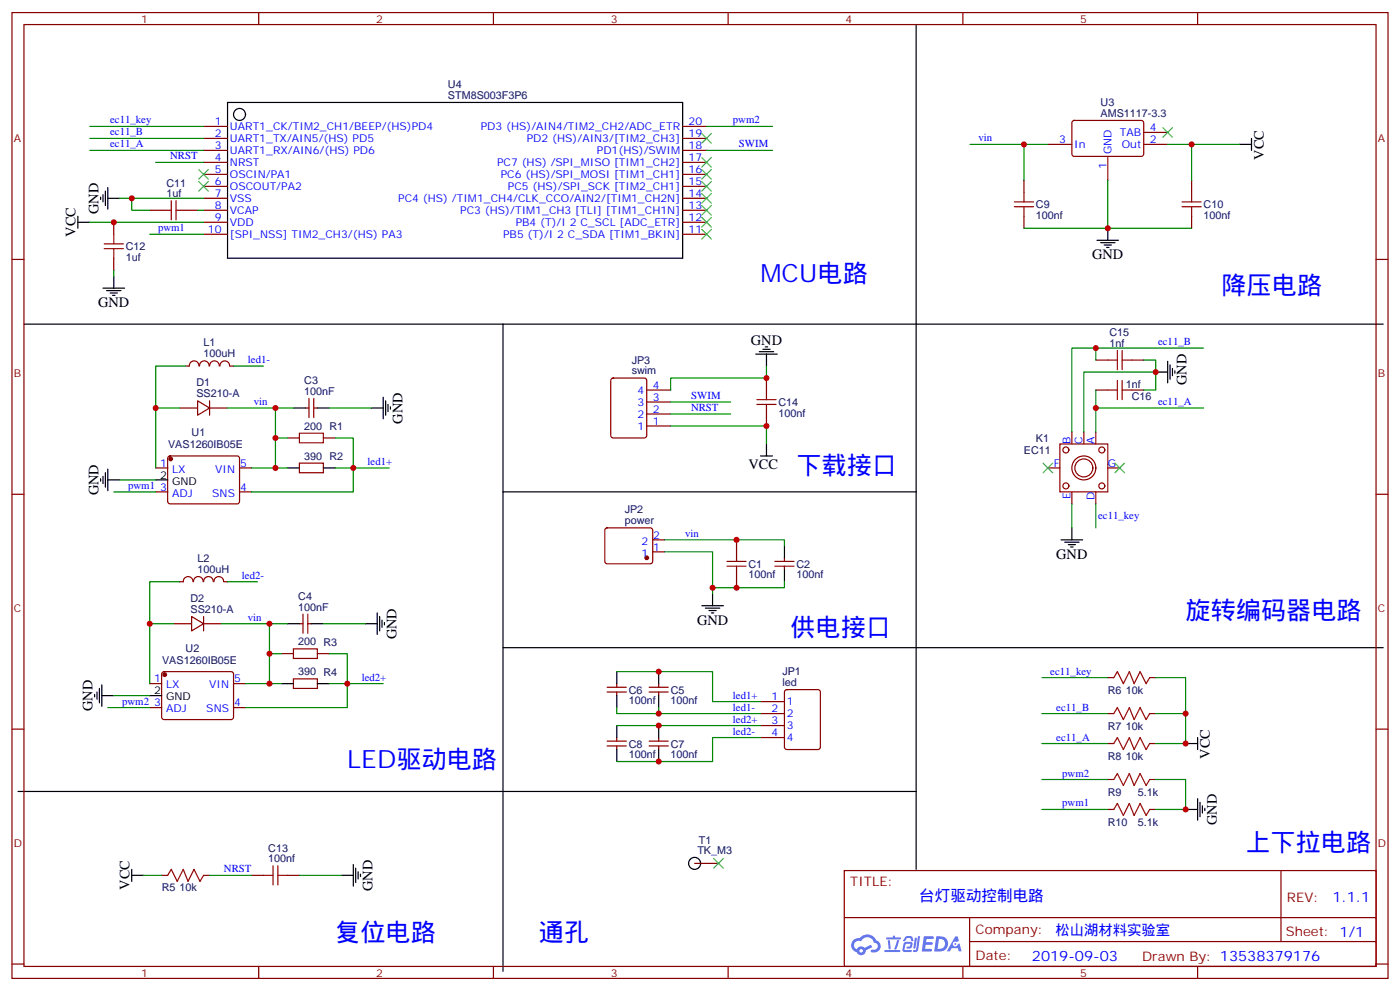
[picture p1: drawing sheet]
<svg xmlns="http://www.w3.org/2000/svg" width="412mm" height="292mm" viewBox="0 0 412 292" stroke-linecap="round" stroke-linejoin="round" font-family="sans-serif">
<path d="M269.9 7.2v248.7M7.1 95.4h400.4M148.2 95.4v190.5M148.2 144.8h121.7M148.2 190.7h259.3M5.3 233h264.6" fill="none" stroke="#000" stroke-width=".35"/>
<g fill="none" stroke="#870000" stroke-width=".35">
<path d="M3.5 3.7h405.4v284.3h-405.4zM7.1 7.2h398.2v277.3h-398.2zM76.2 3.7v3.5M145.3 3.7v3.5M214.5 3.7v3.5M283.6 3.7v3.5M352.8 3.7v3.5M3.5 76.4h3.6M405.3 76.4h3.6M3.5 145.5h3.6M405.3 145.5h3.6M3.5 214.7h3.6"/>
<path d="M405.3 214.7h3.6M248.7 256.3h156.6v28.2h-156.6zM377.3 256.3v20.9M248.7 270.1h156.5M285.6 277.2h119.6M285.6 270.1v14.2M3.5 283.8h3.6M76.2 284.5v3.5M145.3 284.5v3.5M214.5 284.5v3.5M283.6 284.5v3.5M352.8 284.5v3.5"/>
<path d="M405.3 283.8h3.6"/>
</g>
<g fill="#5487ff">
<path d="M272.1 275.6h2.6l.3 .2-.1 .6h-2l-.1 1h1.6l.4 .4-.4 .3h-1.7l-.2 1.2 1.8 .1 .3 .3-.2 .4h-2.9z"/>
<path d="M281.4 275.7h.7l.4 1.3-.7 .3a.74 .74 0 0 0-1.1 .3 .74 .74 0 0 0 .5 1.1 .74 .74 0 0 0 .9-.7l.5-.3 .7 2.4h-.9l-.2-1h-1.9l-.5 1h-.9z"/>
<path d="M269.5 276.1h.6l-.4 2.9a.31 .31 0 0 1-.3 .3 .31 .31 0 0 1-.3-.3z"/>
<path d="M270.4 275.6h.6l-.5 4a.89 .89 0 0 1-.7 .7 .89 .89 0 0 1-.9-.3l1-.5z"/>
<path d="M266.8 275.8l.6-.2 1.2 .1 .5 1.3-.6 .1-.4-.9-1 .1a.95 .95 0 0 1-1 .8l-.1-.2z"/>
<path d="M266.4 277.5l1.8-.2a1.04 1.04 0 0 1 .6 1.1 1.04 1.04 0 0 1-.8 .9h-.7a.29 .29 0 0 1-.3-.4 .29 .29 0 0 1 .3-.2h.7l.2-.8h-1.4l-.4 1.7 1.9 .1a.29 .29 0 0 1 .3 .3 .29 .29 0 0 1-.3 .3h-2l-.4-.3 .2-2.1z"/>
<path d="M260.5 279.7h4.4a.3 .3 0 0 1 .3 .3 .3 .3 0 0 1-.3 .3h-4.3z"/>
<path d="M264.3 276.8h.6l-.5 1.6a1.02 1.02 0 0 1-.7 1.2l-.2-.3z"/>
<path d="M261.5 276.8h.6l.3 2.4-.3 .3-.3-.2z"/>
<path d="M261.1 276h1.9l.2-.5h.5l-.1 .5h1.5a.29 .29 0 0 1 .3 .3 .29 .29 0 0 1-.3 .3h-3.9z"/>
<path d="M275.8 275.6l-.6 4.5h1.4a2.27 2.27 0 0 0 2.7-2.3 2.27 2.27 0 0 0-2.7-2.2zM276.6 276.4a1.5 1.5 0 0 1 1.8 1.6 1.5 1.5 0 0 1-1.9 1.3h-.3z"/>
<path d="M251.4 276.8a2.09 2.09 0 0 0 1 3.5 1.37 1.37 0 0 0 1.5 .9 1.37 1.37 0 0 0 1.1-1.4l2-1-.5-.7-1.8 1a1.4 1.4 0 0 0-2.3 .4 1.32 1.32 0 0 1-.6-1.9 1.32 1.32 0 0 1 1.9-.4 2.02 2.02 0 0 1 2-1.3 2.02 2.02 0 0 1 1.8 1.6 1.09 1.09 0 0 1 1.1 1.4 1.09 1.09 0 0 1-1.6 .7 .41 .41 0 0 0-.5 .3 .41 .41 0 0 0 .4 .5 1.89 1.89 0 0 0 2.4-1.2 1.89 1.89 0 0 0-1.2-2.4 2.98 2.98 0 0 0-5-.6l-1 .1zM253.2 279.9a.52 .52 0 0 1 1 0 .52 .52 0 0 1-1 0z"/>
<circle cx="281.4" cy="277.9" r=".28"/>
</g>
<g fill="none" stroke="#870000" stroke-width=".35">
<path d="M60 37.2h7M201.1 37.2h7M316 35.7l.4-.2h20.1l.4 .7-.1 9.4-.6 .4h-20l-.5-.7v-9.1zM336.9 39h7.1M60 40.7h7M60 44.3h7M60 47.8h7M60 51.3h7M60 54.9h7M60 58.4h7M201.1 40.7h7M201.1 44.3h7"/>
<path d="M201.1 47.8h7M201.1 51.3h7M201.1 54.9h7M201.1 58.4h7M301.6 53.1v3.5M308.7 42.5h7M326.3 46v7.1M336.9 42.5h7.1M351 53.1v3.5M33.5 65.4v3.6M33.5 76v3.6M44.1 61.9h3.5"/>
<path d="M54.7 61.9h3.5M60 61.9h7M60 65.4h7M60 69h7M201.1 61.9h7M201.1 65.4h7M201.1 69h7M301.6 63.7v3.5M351 63.7v3.5M58.2 118l3.5 2.1-3.5 2.1zM58.6 107.8a1.41 1.41 0 0 0-1.4-1.6 1.41 1.41 0 0 0-1.4 1.5l-1.1 .1M58.8 107.7a1.41 1.41 0 0 1 1.4-1.5 1.41 1.41 0 0 1 1.4 1.5"/>
<path d="M61.7 118v4.2M61.8 107.7a1.41 1.41 0 0 1 1.4-1.5 1.41 1.41 0 0 1 1.4 1.5M64.8 107.7a1.41 1.41 0 0 1 1.4-1.5 1.41 1.41 0 0 1 1.4 1.6M67.7 107.8h1.1M91 117.3v5.6M92.4 117.3v5.6M180.2 111.5l.4-.2h9.2l.6 .4 .1 16.5-.5 .7h-9.4l-.6-.4-.1-16.5zM190.5 118.4h7.1M190.5 114.8h7.1M225.8 111.3v3.5M322.8 114.8h3.5M322.8 106h3.5"/>
<path d="M333.4 114.8h3.5M333.4 106h3.5M45.9 137.8h3.5M49.6 134.4l.5-.2 20 .1 .5 .6-.1 13-.7 .4h-20l-.4-.7v-12.7zM52.9 120.1h5.3M61.7 120.1h5.3M70.6 137.8h3.5M84.7 128.9h3.5M88.2 136.3h7v2.9h-7zM90 120.1h1M92.4 120.1h1.1M95.2 128.9h3.6"/>
<path d="M190.5 125.4h7.1M190.5 121.9h7.1M225.8 121.9v3.5M308.7 137.8h3.5M312.2 130.7h14.1v14.1h-14.1zM315.7 127.2v3.5M319.3 127.2v3.5M322.8 127.2v3.5M326.3 137.8h3.5M45.9 144.8h3.5M70.6 144.8h3.5M178.4 155.6l.5-.2h12.7l.5 .2 .2 .5-.1 9.5-.6 .4-13-.1-.4-.6v-9.2z"/>
<path d="M192.3 158.9h3.5M217 158.9v3.6M315.7 144.8v3.5M322.8 144.8v3.5M52.9 171.3h1.1M54 171.2a1.41 1.41 0 0 1 1.4-1.5 1.41 1.41 0 0 1 1.4 1.6M57 171.2a1.41 1.41 0 0 1 1.4-1.5 1.41 1.41 0 0 1 1.4 1.5M60 171.2a1.41 1.41 0 0 1 1.4-1.5 1.41 1.41 0 0 1 1.4 1.5M63 171.2a1.41 1.41 0 0 1 1.4-1.5 1.41 1.41 0 0 1 1.5 1.6M66 171.3h1M192.3 162.5h3.5M217 169.5v3.5"/>
<path d="M228.2 165.3h5.7M228.2 166.7h5.7M231.1 164.2v1.1M231.1 166.7v1M47.9 197.9l.4-.2 20.1 .1 .4 .6-.1 13-.6 .4h-20l-.5-.7v-12.7zM51.2 183.6h5.2M56.4 181.5l3.6 2.1-3.6 2.1zM60 183.6h5.3M60 181.5v4.2M82.9 192.4h3.5M86.4 199.8h7.1v2.9h-7.1zM88.2 183.6h1.1"/>
<path d="M89.3 180.8v5.6M90.7 180.8v5.6M90.7 183.6h1M93.5 192.4h3.5M326.3 199.5h1.8M338.7 199.5h1.7M44.1 201.3h3.5M44.1 208.3h3.5M68.8 201.3h3.5M68.8 208.3h3.5M178.9 202.3h5.6M178.9 203.7h5.6"/>
<path d="M178.9 218.2h5.6M178.9 219.6h5.6M181.7 201.3v1M181.7 203.7v1.1M181.7 217.1v1.1M181.7 219.6v1.1M191.2 202.3h5.6M191.2 203.7h5.6M191.2 218.2h5.6M191.2 219.6h5.6M194 201.3v1M194 203.7v1.1"/>
<path d="M194 217.1v1.1M194 219.6v1.1M224 206.6h7.1M224 210.1h7.1M224 213.6h7.1M224 217.1h7.1M231.3 203.2l.5-.2h9.1l.7 .5 .1 16.5-.5 .6-9.4 .1-.7-.5v-16.5zM326.3 210.1h1.8M326.3 218.9h1.8M338.7 210.1h1.7M338.7 218.9h1.7M326.3 229.5h1.8"/>
<path d="M326.3 238.3h1.8M338.7 229.5h1.7M338.7 238.3h1.7M47.6 257.7h1.8M60 257.7h1.7M74.1 257.7h3.5M84.7 257.7h3.5M204.6 254.2h7.1"/>
<circle cx="314" cy="132.5" r=".88"/>
<circle cx="319.3" cy="137.8" r="3.5"/>
<circle cx="319.3" cy="137.8" r="2.65"/>
<circle cx="324.6" cy="132.5" r=".88"/>
<circle cx="314" cy="143.1" r=".88"/>
<circle cx="324.6" cy="143.1" r=".88"/>
</g>
<g fill="none" stroke="#000" stroke-width=".35">
<path d="M67 30.2h134.1v45.8h-134.1zM29.6 58v.7M30.3 57.3v2.1M31 56.3v4.2M31.7 55.2v6.4M31.7 58.4h3.6M365.1 42.5h3.6M368.7 40.7v3.6M22.9 65.4h3.6M22.9 63.7v3.5M323.1 70.7h6.4M324.2 71.4h4.2"/>
<path d="M325.3 72.1h2.1M326 72.8h.7M326.3 67.2v3.5M30.3 84.8h6.4M31.4 85.5h4.2M32.5 86.3h2.1M33.2 87h.7M33.5 81.3v3.5M112.9 116.9v6.4M113.6 118v4.2M114.3 119.1v2.1M115 119.8v.7"/>
<path d="M222.6 104.2h6.4M223.7 103.5h4.2M224.7 102.8h2.1M225.4 102.1h.7M225.8 104.2v3.6M340.4 109.5h3.6M344 106.4v6.3M344.7 107.4v4.3M345.4 108.5v2.1M346.1 109.2v.7M31 139.2v4.2M31.7 138.1v6.4"/>
<path d="M84.7 137.8h3.5M86.4 120.1h3.6M93.5 120.1h3.5M95.2 137.8h3.6M109.4 120.1h3.5M224 134.2h3.5M225.8 130.7v3.5M29.6 140.9v.7M30.3 140.2v2.1M31.7 141.3h3.6M45.9 141.3h3.5M312.6 158.9h6.3"/>
<path d="M313.6 159.6h4.3M315.7 155.4v3.5M206.7 178.3h6.4M207.8 179h4.2M208.8 179.7h2.2M209.9 174.8v3.5M231.1 160.7v3.5M231.1 167.7v3.6M314.7 160.3h2.1M315.4 161h.7M84.7 183.6h3.5M91.7 183.6h3.5"/>
<path d="M107.6 183.6h3.5M111.1 180.4v6.4M111.8 181.5v4.2M112.5 182.6v2.1M113.2 183.3v.7M181.7 197.7v3.6M194 197.7v3.6M209.5 180.4h.8M27.9 204.4v.7M28.6 203.7v2.1M29.3 202.7v4.2M30 204.8h3.5"/>
<path d="M30 201.6v6.4M44.1 204.8h3.5M82.9 201.3h3.5M93.5 201.3h3.5M181.7 204.8v3.5M181.7 213.6v3.5M194 204.8v3.5M194 213.6v3.5M349.2 218.9h3.6M352.8 217.1v3.6M181.7 220.7v3.5M194 220.7v3.5"/>
<path d="M349.2 238.3h3.6M352.8 235.1v6.4M353.5 236.2v4.2M354.2 237.2v2.2M354.9 237.9v.8M38.8 257.7h3.5M38.8 255.9v3.6M100.5 257.7h3.6M104.1 254.5v6.4M104.8 255.6v4.2M105.5 256.6v2.2M106.2 257.4v.7"/>
<circle cx="70.6" cy="33.7" r="1.76"/>
<circle cx="204.6" cy="254.2" r="1.76"/>
</g>
<g fill="#870000" stroke="#870000" stroke-width=".35">
<circle cx="50.3" cy="135.1" r=".53"/>
<circle cx="190.5" cy="164.2" r=".53"/>
<circle cx="48.5" cy="198.6" r=".53"/>
</g>
<g fill="none" stroke="#a10000" stroke-width=".35">
<path d="M50.4 59.1v5.6M51.9 59.1v5.6M298.8 59.4h5.6M301.6 56.6v2.8M348.2 59.4h5.6M351 56.6v2.8M30.7 73.2h5.6M30.7 71.8h5.6M33.5 69v2.8M33.5 73.2v2.8M47.6 61.9h2.8M51.9 61.9h2.8"/>
<path d="M298.8 60.9h5.6M301.6 60.9v2.8M348.2 60.9h5.6M351 60.9v2.8M223 119.1h5.6M223 117.7h5.6M225.8 114.8v2.9M225.8 119.1v2.8M326.3 106h2.8M326.3 114.8h2.8M329.1 103.2v5.6M329.1 112v5.7"/>
<path d="M330.6 103.2v5.6M330.6 112v5.7M330.6 106h2.8M330.6 114.8h2.8M88.2 127.5h7v2.9h-7zM214.1 166.7h5.7M214.1 165.3h5.7M217 162.5v2.8M217 166.7v2.8M86.4 191h7.1v2.9h-7.1zM328.1 199.5l1-1.8 1.8 3.6 1.8-3.6 1.4 3.6 1.7-3.6 1.8 3.6 1.1-1.8M328.1 210.1l1-1.8 1.8 3.5 1.8-3.5 1.4 3.5 1.7-3.5 1.8 3.5 1.1-1.7"/>
<path d="M328.1 218.9l1-1.8 1.8 3.6 1.8-3.6 1.4 3.6 1.7-3.6 1.8 3.6 1.1-1.8M328.1 229.5l1-1.8 1.8 3.5 1.8-3.5 1.4 3.5 1.7-3.5 1.8 3.5 1.1-1.7M328.1 238.3l1-1.8 1.8 3.6 1.8-3.6 1.4 3.6 1.7-3.6 1.8 3.6 1.1-1.8M49.4 257.7l1-1.8 1.8 3.6 1.8-3.6 1.4 3.6 1.7-3.6 1.8 3.6 1.1-1.8M77.6 257.7h2.8M80.4 254.9v5.6M81.8 257.7h2.9M81.8 254.9v5.6"/>
</g>
<g fill="none" stroke="#008700" stroke-width=".35">
<path d="M26.5 37.2h33.5M208.1 37.2h19.4M26.5 44.3h33.5M26.5 40.7h33.5M35.3 58.4h3.5M45.9 47.8h14.1M60 58.4h-21.2v3.5h5.3M208.1 44.3h19.4M285.8 42.5h15.8v10.6M301.6 42.5h7.1M326.3 53.1v14.1M344 42.5h7"/>
<path d="M365.1 42.5h-14.1v10.6M26.5 65.4h33.5M33.5 79.6v1.7M44.1 69h15.9M58.2 61.9h1.8M301.6 67.2h49.4M54.7 107.8h-8.8v12.3M68.8 107.8h8.8M197.6 118.4h17.6M225.8 107.8v3.5h-28.2v3.5M322.8 102.5v3.5M322.8 114.8v5.3"/>
<path d="M336.9 114.8h3.5v-5.3h-21.1v17.7M336.9 106h3.5v3.5M354.5 102.5h-38.8v24.7M52.9 120.1h-7v17.7M67 120.1h14.1v8.8M74.1 137.8h10.6M81.1 120.1h5.3M84.7 128.9h-3.6v8.9M97 120.1h12.4M98.8 128.9h5.3v8.9h-5.3M114.7 137.8h-10.6v7h-30M197.6 125.4h28.2v5.3"/>
<path d="M197.6 121.9h17.6M354.5 120.1h-31.7v7.1M33.5 144.8h12.4M35.3 141.3h10.6M195.8 158.9h35.3v1.8M315.7 148.3v7.1M322.8 148.3v7.1M52.9 171.3h-8.8v12.3M67 171.3h8.8M195.8 162.5h14.1v12.3M231.1 171.3v1.7h-21.2M51.2 183.6h-7.1v17.7"/>
<path d="M65.3 183.6h14.1v8.8M79.4 183.6h5.3M82.9 192.4h-3.5v8.9M95.2 183.6h12.4M97 192.4h5.3v8.9h-5.3M181.7 197.7h28.2v8.9h14.1M306.9 199.5h19.4M340.4 199.5h8.8v10.6M31.7 208.3h12.4M33.5 204.8h10.6M72.3 201.3h10.6M112.9 201.3h-10.6v7h-30"/>
<path d="M181.7 208.3v1.8h42.3M181.7 213.6h42.3M194 208.3v1.8M224 217.1h-14.1v7.1h-28.2M306.9 210.1h19.4M306.9 218.9h19.4M340.4 210.1h8.8v8.8h-8.8M306.9 238.3h19.4M306.9 229.5h19.4M340.4 229.5h8.8v8.8h-8.8M42.3 257.7h5.3M61.7 257.7h12.4"/>
<path d="M88.2 257.7h12.3"/>
</g>
<g fill="#c00">
<circle cx="340.4" cy="109.5" r=".88"/>
<circle cx="322.8" cy="102.5" r=".88"/>
<circle cx="351" cy="42.5" r=".88"/>
<circle cx="349.3" cy="218.9" r=".88"/>
<circle cx="194" cy="213.6" r=".88"/>
<circle cx="209.9" cy="173" r=".88"/>
<circle cx="217" cy="158.9" r=".88"/>
<circle cx="326.3" cy="67.2" r=".88"/>
<circle cx="79.4" cy="183.6" r=".88"/>
<circle cx="79.4" cy="192.4" r=".88"/>
<circle cx="102.3" cy="201.3" r=".88"/>
<circle cx="79.4" cy="201.3" r=".88"/>
<circle cx="44.1" cy="183.6" r=".88"/>
<circle cx="45.9" cy="120.1" r=".88"/>
<circle cx="81.1" cy="137.8" r=".88"/>
<circle cx="104.1" cy="137.8" r=".88"/>
<circle cx="81.1" cy="128.9" r=".88"/>
<circle cx="81.1" cy="120.1" r=".88"/>
<circle cx="33.5" cy="65.4" r=".88"/>
<circle cx="38.8" cy="58.4" r=".88"/>
<circle cx="217" cy="173" r=".88"/>
<circle cx="194" cy="210.1" r=".88"/>
<circle cx="194" cy="224.2" r=".88"/>
<circle cx="194" cy="197.7" r=".88"/>
<circle cx="349.3" cy="238.3" r=".88"/>
<circle cx="349.3" cy="210.1" r=".88"/>
<circle cx="225.8" cy="111.3" r=".88"/>
<circle cx="225.8" cy="125.4" r=".88"/>
<circle cx="301.6" cy="42.5" r=".88"/>
<circle cx="322.8" cy="120.1" r=".88"/>
</g>
<g fill="none" stroke="#3c3" stroke-width=".35">
<path d="M206.7 39.3l2.8 2.9M209.5 39.3l-2.8 2.9M342.5 37.6l2.9 2.8M345.4 37.6l-2.9 2.8M58.6 49.9l2.8 2.8M58.6 53.4l2.8 2.9M61.4 49.9l-2.8 2.8M61.4 53.4l-2.8 2.9M206.7 46.4l2.8 2.8M206.7 49.9l2.8 2.8M206.7 53.4l2.8 2.9M206.7 57l2.8 2.8"/>
<path d="M209.5 46.4l-2.8 2.8M209.5 49.9l-2.8 2.8M209.5 53.4l-2.8 2.9M209.5 57l-2.8 2.8M206.7 60.5l2.8 2.8M206.7 64l2.8 2.9M206.7 67.6l2.8 2.8M209.5 60.5l-2.8 2.8M209.5 64l-2.8 2.9M209.5 67.6l-2.8 2.8M307.3 136.3l2.8 2.9M310.1 136.3l-2.8 2.9"/>
<path d="M328.4 136.3l2.9 2.9M331.3 136.3l-2.9 2.9M210.3 252.8l2.8 2.8M213.1 252.8l-2.8 2.8"/>
</g>
<g font-size="7.4" fill="#00f">
<text x="224" y="83.1">MCU电路</text>
<text x="359.8" y="86.6">降压电路</text>
<text x="234.6" y="139.5">下载接口</text>
<text x="349.2" y="182.3">旋转编码器电路</text>
<text x="232.8" y="187.1">供电接口</text>
<text x="102.3" y="226">LED驱动电路</text>
<text x="366.9" y="250.6">上下拉电路</text>
<text x="98.8" y="277.1">复位电路</text>
<text x="158.7" y="277.1">通孔</text>
</g>
<text font-size="4.6" fill="#00f" x="270.8" y="265.3">台灯驱动控制电路</text>
<g font-size="4.2">
<text x="372.2" y="47" transform="rotate(-90 372.2 47)">VCC</text>
<text x="29" y="63" transform="rotate(-90 29 63)">GND</text>
<text x="22.2" y="69.7" transform="rotate(-90 22.2 69.7)">VCC</text>
<text x="321.7" y="76.4">GND</text>
<text x="28.9" y="90.5">GND</text>
<text x="221.2" y="101.4">GND</text>
<text x="349.5" y="113.4" transform="rotate(-90 349.5 113.4)">GND</text>
<text x="118.5" y="124.7" transform="rotate(-90 118.5 124.7)">GND</text>
<text x="220.5" y="138">VCC</text>
<text x="29" y="145.9" transform="rotate(-90 29 145.9)">GND</text>
<text x="311.1" y="164.6">GND</text>
<text x="205.3" y="184">GND</text>
<text x="116.8" y="188.2" transform="rotate(-90 116.8 188.2)">GND</text>
<text x="27.2" y="209.4" transform="rotate(-90 27.2 209.4)">GND</text>
<text x="356.4" y="223.4" transform="rotate(-90 356.4 223.4)">VCC</text>
<text x="358.4" y="242.9" transform="rotate(-90 358.4 242.9)">GND</text>
<text x="38.1" y="261.9" transform="rotate(-90 38.1 261.9)">VCC</text>
<text x="109.7" y="262.3" transform="rotate(-90 109.7 262.3)">GND</text>
</g>
<g font-size="4.2" fill="#00f">
<text x="392.5" y="265.6">1.1.1</text>
<text x="310.9" y="275.1">松山湖材料实验室</text>
<text x="304" y="282.9">2019-09-03</text>
</g>
<g font-size="3.9" fill="#800">
<text x="250.5" y="260.9">TITLE:</text>
<text x="379.1" y="265.6">REV:</text>
<text x="287.4" y="275.1">Company:</text>
<text x="378.7" y="275.7">Sheet: 1/1</text>
<text x="287.4" y="282.8">Date:</text>
<text x="336.4" y="282.8">Drawn By: 13538379176</text>
</g>
<g font-size="3.2" fill="#800">
<text x="41.6" y="6.7">1</text>
<text x="110.8" y="6.7">2</text>
<text x="179.9" y="6.7">3</text>
<text x="249.1" y="6.7">4</text>
<text x="318.2" y="6.7">5</text>
<text x="4.1" y="41.8">A</text>
<text x="405.9" y="41.8">A</text>
<text x="4.1" y="110.9">B</text>
<text x="405.9" y="110.9">B</text>
<text x="4.1" y="180.1">C</text>
<text x="405.9" y="180.1">C</text>
<text x="4.1" y="249.2">D</text>
<text x="405.9" y="249.2">D</text>
<text x="41.6" y="287.5">1</text>
<text x="110.8" y="287.5">2</text>
<text x="179.9" y="287.5">3</text>
<text x="249.1" y="287.5">4</text>
<text x="318.2" y="287.5">5</text>
</g>
<g font-size="3.2" fill="#000080">
<text x="131.9" y="29.1">STM8S003F3P6</text>
<text x="132" y="26">U4</text>
<text x="324.2" y="34.4">AMS1117-3.3</text>
<text x="324.2" y="31.2">U3</text>
<text x="49.1" y="58">1uf</text>
<text x="49.1" y="54.9">C11</text>
<text x="305.2" y="64.5">100nf</text>
<text x="305.2" y="61.3">C9</text>
<text x="354.5" y="64.5">100nf</text>
<text x="354.5" y="61.3">C10</text>
<text x="37" y="76.8">1uf</text>
<text x="37" y="73.6">C12</text>
<text x="59.9" y="102">L1</text>
<text x="326.8" y="98.9">C15</text>
<text x="59.9" y="105.2">100uH</text>
<text x="186.1" y="107">JP3</text>
<text x="326.8" y="102.1">1nf</text>
<text x="57.9" y="113.7">D1</text>
<text x="89.6" y="113">C3</text>
<text x="186.1" y="110.2">swim</text>
<text x="57.9" y="116.9">SS210-A</text>
<text x="89.6" y="116.2">100nF</text>
<text x="229.3" y="119.5">C14</text>
<text x="331.6" y="114.3">1nf</text>
<text x="333.4" y="117.8">C16</text>
<text x="229.3" y="122.7">100nf</text>
<text x="49.5" y="131.9">VAS1260IB05E</text>
<text x="56.4" y="128.4">U1</text>
<text x="89.6" y="126.5">200 R1</text>
<text x="305.2" y="130.2">K1</text>
<text x="89.6" y="135.3">390 R2</text>
<text x="301.6" y="133.7">EC11</text>
<text x="184" y="154.3">power</text>
<text x="184" y="151.2">JP2</text>
<text x="58.1" y="165.5">L2</text>
<text x="220.5" y="167.1">C1</text>
<text x="234.6" y="167.2">C2</text>
<text x="58.1" y="168.7">100uH</text>
<text x="220.5" y="170.3">100nf</text>
<text x="234.6" y="170.3">100nf</text>
<text x="56.1" y="177.2">D2</text>
<text x="87.9" y="179.7">100nF</text>
<text x="87.9" y="176.5">C4</text>
<text x="56.1" y="180.4">SS210-A</text>
<text x="54.7" y="191.9">U2</text>
<text x="87.8" y="190">200 R3</text>
<text x="47.8" y="195.4">VAS1260IB05E</text>
<text x="87.8" y="198.8">390 R4</text>
<text x="230.5" y="202">led</text>
<text x="230.5" y="198.9">JP1</text>
<text x="185.2" y="207.3">100nf</text>
<text x="185.2" y="204.2">C6</text>
<text x="197.6" y="207.3">100nf</text>
<text x="197.6" y="204.2">C5</text>
<text x="326.3" y="204.2">R6</text>
<text x="331.6" y="204.2">10k</text>
<text x="326.3" y="214.8">R7</text>
<text x="331.6" y="214.8">10k</text>
<text x="185.2" y="220.1">C8</text>
<text x="197.6" y="220.1">C7</text>
<text x="185.2" y="223.2">100nf</text>
<text x="197.6" y="223.2">100nf</text>
<text x="326.3" y="223.6">R8</text>
<text x="331.6" y="223.6">10k</text>
<text x="326.3" y="234.2">R9</text>
<text x="335.1" y="234.2">5.1k</text>
<text x="326.3" y="243">R10</text>
<text x="335.1" y="243">5.1k</text>
<text x="79" y="250.7">C13</text>
<text x="205.4" y="251.4">TK_M3</text>
<text x="205.9" y="248.4">T1</text>
<text x="79" y="253.8">100nf</text>
<text x="47.6" y="262.4">R5</text>
<text x="52.9" y="262.4">10k</text>
</g>
<g font-size="3.2" fill="#00f">
<text x="32.5" y="36.3">ec11_key</text>
<text x="32.5" y="39.9">ec11_B</text>
<text x="63.2" y="36.9">1</text>
<text x="63.2" y="40.4">2</text>
<text x="67.7" y="38.3">UART1_CK/TIM2_CH1/BEEP/(HS)PD4</text>
<text x="67.7" y="41.8">UART1_TX/AIN5/(HS) PD5</text>
<text x="141.6" y="38.3">PD3 (HS)/AIN4/TIM2_CH2/ADC_ETR</text>
<text x="155.2" y="41.8">PD2 (HS)/AIN3/[TIM2_CH3]</text>
<text x="202.8" y="40.4">19</text>
<text x="202.8" y="36.9">20</text>
<text x="215.9" y="36.3">pwm2</text>
<text x="288.2" y="41.6">vin</text>
<text x="329.9" y="40">TAB</text>
<text x="338.7" y="38.6">4</text>
<text x="32.5" y="43.4">ec11_A</text>
<text x="50.1" y="46.9">NRST</text>
<text x="63.2" y="43.9">3</text>
<text x="63.2" y="47.4">4</text>
<text x="67.7" y="45.3">UART1_RX/AIN6/(HS) PD6</text>
<text x="175.8" y="45.3">PD1(HS)/SWIM</text>
<text x="202.8" y="47.4">17</text>
<text x="202.8" y="43.9">18</text>
<text x="217.7" y="43.4">SWIM</text>
<text x="312" y="42.2">3</text>
<text x="316.4" y="43.6">In</text>
<text x="327.4" y="45.3" transform="rotate(-90 327.4 45.3)">GND</text>
<text x="330.4" y="43.6">Out</text>
<text x="338.7" y="42.2">2</text>
<text x="63.2" y="51">5</text>
<text x="67.7" y="48.9">NRST</text>
<text x="67.7" y="52.4">OSCIN/PA1</text>
<text x="146.4" y="48.9">PC7 (HS) /SPI_MISO [TIM1_CH2]</text>
<text x="147.5" y="52.4">PC6 (HS)/SPI_MOSI [TIM1_CH1]</text>
<text x="202.8" y="51">16</text>
<text x="326" y="49.8" transform="rotate(-90 326 49.8)">1</text>
<text x="63.2" y="54.5">6</text>
<text x="63.2" y="58">7</text>
<text x="67.7" y="55.9">OSCOUT/PA2</text>
<text x="67.7" y="59.4">VSS</text>
<text x="117.3" y="59.4">PC4 (HS) /TIM1_CH4/CLK_CCO/AIN2/[TIM1_CH2N]</text>
<text x="149.6" y="55.9">PC5 (HS)/SPI_SCK [TIM2_CH1]</text>
<text x="202.8" y="58">14</text>
<text x="202.8" y="54.5">15</text>
<text x="63.2" y="61.6">8</text>
<text x="63.2" y="65.1">9</text>
<text x="67.7" y="63">VCAP</text>
<text x="135.6" y="63">PC3 (HS)/TIM1_CH3 [TLI] [TIM1_CH1N]</text>
<text x="202.8" y="65.1">12</text>
<text x="202.8" y="61.6">13</text>
<text x="46.6" y="68.1">pwm1</text>
<text x="61.2" y="68.6">10</text>
<text x="67.7" y="66.5">VDD</text>
<text x="67.7" y="70">[SPI_NSS] TIM2_CH3/(HS) PA3</text>
<text x="148.2" y="70">PB5 (T)/I 2 C_SDA [TIM1_BKIN]</text>
<text x="151.9" y="66.5">PB4 (T)/I 2 C_SCL [ADC_ETR]</text>
<text x="202.8" y="68.6">11</text>
<text x="341.1" y="101.6">ec11_B</text>
<text x="73" y="106.9">led1-</text>
<text x="74.8" y="119.2">vin</text>
<text x="187.8" y="119.4">3</text>
<text x="187.8" y="115.9">4</text>
<text x="192.3" y="118">3</text>
<text x="192.3" y="114.5">4</text>
<text x="203.6" y="117.4">SWIM</text>
<text x="341.1" y="119.2">ec11_A</text>
<text x="187.8" y="122.9">2</text>
<text x="192.3" y="125.1">1</text>
<text x="192.3" y="121.5">2</text>
<text x="203.5" y="120.9">NRST</text>
<text x="187.8" y="126.5">1</text>
<text x="315.4" y="130.7" transform="rotate(-90 315.4 130.7)">B</text>
<text x="318.9" y="130.7" transform="rotate(-90 318.9 130.7)">C</text>
<text x="322.4" y="130.7" transform="rotate(-90 322.4 130.7)">A</text>
<text x="47.2" y="137.4">1</text>
<text x="70.7" y="137.4">5</text>
<text x="108.3" y="136.9">led1+</text>
<text x="310.4" y="137.4">F</text>
<text x="326.3" y="137.4">G</text>
<text x="37.7" y="143.9">pwm1</text>
<text x="50.7" y="139.2">LX</text>
<text x="63.4" y="139.2">VIN</text>
<text x="47.2" y="144.5">3</text>
<text x="50.7" y="146.2">ADJ</text>
<text x="62.5" y="146.2">SNS</text>
<text x="70.7" y="144.5">4</text>
<text x="315.4" y="146.8" transform="rotate(-90 315.4 146.8)">E</text>
<text x="322.4" y="147.3" transform="rotate(-90 322.4 147.3)">D</text>
<text x="323.5" y="152.8">ec11_key</text>
<text x="188.9" y="160.3">2</text>
<text x="192.4" y="158.6">2</text>
<text x="201.8" y="158">vin</text>
<text x="188.9" y="163.9">1</text>
<text x="192.4" y="162.1">1</text>
<text x="71.3" y="170.4">led2-</text>
<text x="73" y="182.7">vin</text>
<text x="45.4" y="200.9">1</text>
<text x="48.9" y="202.7">LX</text>
<text x="61.6" y="202.7">VIN</text>
<text x="69" y="200.9">5</text>
<text x="106.5" y="200.4">led2+</text>
<text x="309.4" y="198.6">ec11_key</text>
<text x="36" y="207.4">pwm2</text>
<text x="45.4" y="208">3</text>
<text x="48.9" y="209.7">ADJ</text>
<text x="60.8" y="209.7">SNS</text>
<text x="69" y="208">4</text>
<text x="215.9" y="205.7">led1+</text>
<text x="215.9" y="209.2">led1-</text>
<text x="227.3" y="206.2">1</text>
<text x="227.3" y="209.7">2</text>
<text x="231.8" y="207.6">1</text>
<text x="311.1" y="209.2">ec11_B</text>
<text x="215.9" y="212.7">led2+</text>
<text x="227.3" y="213.3">3</text>
<text x="231.8" y="211.1">2</text>
<text x="231.8" y="214.7">3</text>
<text x="215.9" y="216.3">led2-</text>
<text x="227.3" y="216.8">4</text>
<text x="231.8" y="218.2">4</text>
<text x="311.1" y="218">ec11_A</text>
<text x="312.9" y="228.6">pwm2</text>
<text x="312.9" y="237.4">pwm1</text>
<text x="66" y="256.8">NRST</text>
</g>
<g font-size="3.2">
<text x="47.2" y="140.9">2</text>
<text x="50.7" y="142.7">GND</text>
<text x="45.4" y="204.4">2</text>
<text x="48.9" y="206.2">GND</text>
</g>
</svg>
